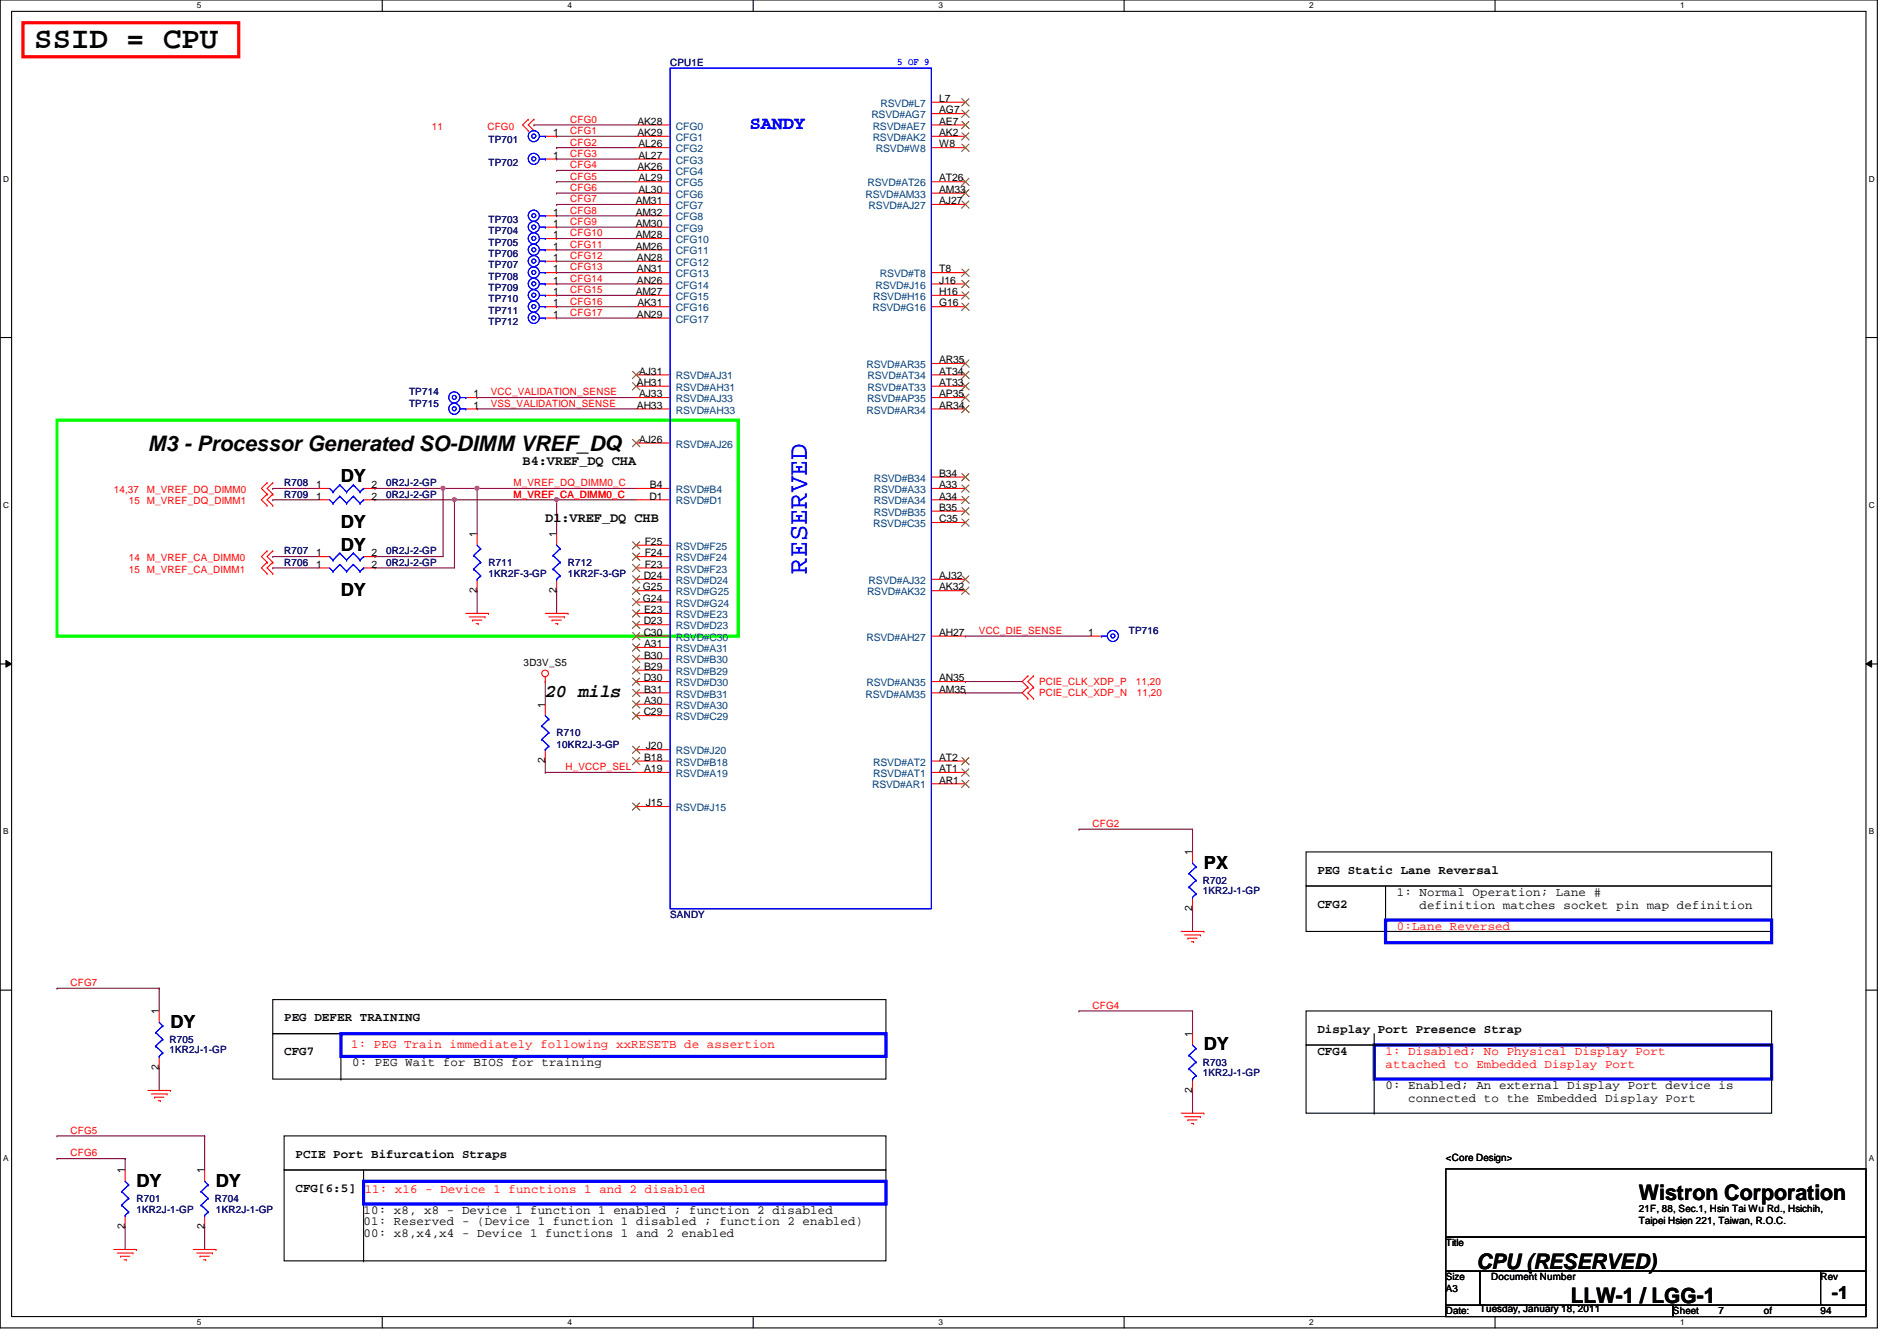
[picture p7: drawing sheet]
<svg xmlns="http://www.w3.org/2000/svg" width="297mm" height="210mm" viewBox="0 0 297 210" stroke-linecap="round" stroke-linejoin="round" font-family="sans-serif">
<path d="M0 0h294v207.9h-294zM1.8 1.8h290.4v204.3h-290.4z" fill="none" stroke="#000" stroke-width=".17"/>
<g fill="#fff">
<path d="M30.8 .2h.7v1.4h-.7z"/>
<path d="M30.8 206.2h.7v1.4h-.7z"/>
</g>
<path d="M59.9 0v1.8M59.9 206.1v1.8" fill="none" stroke="#000" stroke-width=".17"/>
<g fill="#fff">
<path d="M88.9 .2h.6v1.4h-.6z"/>
<path d="M88.9 206.2h.6v1.4h-.6z"/>
</g>
<path d="M117.9 0v1.8M117.9 206.1v1.8" fill="none" stroke="#000" stroke-width=".17"/>
<g fill="#fff">
<path d="M146.9 .2h.7v1.4h-.7z"/>
<path d="M146.9 206.2h.7v1.4h-.7z"/>
</g>
<path d="M176 0v1.8M176 206.1v1.8" fill="none" stroke="#000" stroke-width=".17"/>
<g fill="#fff">
<path d="M205 .2h.7v1.4h-.7z"/>
<path d="M205 206.2h.7v1.4h-.7z"/>
</g>
<path d="M234.1 0v1.8M234.1 206.1v1.8" fill="none" stroke="#000" stroke-width=".17"/>
<g fill="#fff">
<path d="M263.1 .2h.7v1.4h-.7z"/>
<path d="M263.1 206.2h.7v1.4h-.7z"/>
<path d="M.5 27.3h.9v1.4h-.9z"/>
<path d="M292.6 27.3h.9v1.4h-.9z"/>
<path d="M.5 78.4h.9v1.4h-.9z"/>
<path d="M292.6 78.4h.9v1.4h-.9z"/>
</g>
<path d="M0 52.8h1.8M292.2 52.8h1.8" fill="none" stroke="#000" stroke-width=".17"/>
<g fill="#fff">
<path d="M.5 129.5h.8v1.4h-.8z"/>
<path d="M292.6 129.5h.9v1.4h-.9z"/>
</g>
<path d="M0 103.9h1.8M292.2 103.9h1.8" fill="none" stroke="#000" stroke-width=".17"/>
<path d="M.9 103.4l.9 .5-.9 .5zM292.2 103.9l.9-.5v1z" fill="#000"/>
<path d="M.9 103.4l.9 .5-.9 .5zM292.2 103.9l.9-.5v1z" fill="none" stroke="#000" stroke-width=".16"/>
<g fill="#fff">
<path d="M.5 180.5h.8v1.4h-.8z"/>
<path d="M292.6 180.5h.9v1.4h-.9z"/>
</g>
<path d="M0 155h1.8M292.2 155h1.8" fill="none" stroke="#000" stroke-width=".17"/>
<g fill="none" stroke="#800040" stroke-width=".17">
<path d="M83.6 19.6h.1M83.6 19.6h16M87.2 24.9h.1M87.2 26.7h.1M87.2 21.3h.1M87.2 23.1h.1M87.2 28.4h.1M87.2 30.2h.1M87.2 32h.1M87.2 35.6h.1M87.2 37.3h.1M87.2 33.8h.1"/>
<path d="M87.2 39.1h.1M87.2 24.9h12.4M87.2 26.7h12.4M87.2 21.3h12.4M87.2 23.1h12.4M87.2 28.4h12.4M87.2 30.2h12.4M87.2 32h12.4M87.2 35.6h12.4M87.2 37.3h12.4M87.2 33.8h12.4M87.2 39.1h12.4"/>
<path d="M87.2 40.9h.1M87.2 42.7h.1M87.2 46.2h.1M87.2 48h.1M87.2 44.4h.1M87.2 49.8h.1M87.2 40.9h12.4M87.2 42.7h12.4M87.2 46.2h12.4M87.2 48h12.4M87.2 44.4h12.4M87.2 49.8h12.4"/>
<path d="M74.7 76.5h.1M74.7 76.5v7.1M151.2 106.7h.1M151.2 108.5h.1M151.2 106.7h8.9M151.2 108.5h8.9M168.9 129.8h.1M168.9 129.8h17.8M186.7 129.8h.1M186.7 129.8v3.5M8.9 154.7h.1M8.9 154.7h16"/>
<path d="M24.9 154.7h.1M24.9 154.7v3.5M186.7 142.2h.1M186.7 142.2v3.6M8.9 177.8h.1M8.9 177.8h23.1M24.9 167.1h.1M24.9 167.1v3.6M32 177.8h.1M32 177.8v5.3M8.9 181.4h.1M8.9 181.4h10.7"/>
<path d="M19.6 181.4h.1M19.6 192h.1M19.6 181.4v1.7M19.6 192v3.6M32 192h.1M32 192v3.6"/>
</g>
<circle cx="74.7" cy="76.4" r=".32" fill="#f0f"/>
<circle cx="74.7" cy="76.4" r=".32" fill="none" stroke="#f0f" stroke-width=".17"/>
<path d="M74.7 76.5h.1M74.7 76.5h24.9M87.2 78.2h.1M87.2 78.2v5.4M87.2 78.2h12.4" fill="none" stroke="#800040" stroke-width=".17"/>
<circle cx="87.1" cy="78.2" r=".32" fill="#f0f"/>
<circle cx="87.1" cy="78.2" r=".32" fill="none" stroke="#f0f" stroke-width=".17"/>
<g fill="none" stroke="#800040" stroke-width=".17">
<path d="M42.7 76.5h.1M42.7 78.2h.1M42.7 76.5h7.1M42.7 78.2h7.1M71.2 78.2h.1M71.2 78.2h16M74.7 92.5h.1M74.7 92.5v3.5M87.2 92.5h.1M87.2 92.5v3.5M168.9 158.2h.1M168.9 158.2h17.8"/>
<path d="M186.7 158.2h.1M186.7 158.2v3.6M186.7 170.7h.1M186.7 170.7v3.5"/>
</g>
<circle cx="71.1" cy="78.2" r=".32" fill="#f0f"/>
<circle cx="71.1" cy="78.2" r=".32" fill="none" stroke="#f0f" stroke-width=".17"/>
<path d="M69.4 76.5h.1M69.4 76.5h5.3" fill="none" stroke="#800040" stroke-width=".17"/>
<circle cx="69.4" cy="76.4" r=".32" fill="#f0f"/>
<circle cx="69.4" cy="76.4" r=".32" fill="none" stroke="#f0f" stroke-width=".17"/>
<g fill="none" stroke="#800040" stroke-width=".17">
<path d="M58.7 78.2h.1M58.7 76.5h.1M58.7 78.2h12.5M58.7 76.5h10.7M69.4 76.5h.1M69.4 76.5v10.6h-10.7M71.2 78.2h.1M71.2 78.2v10.7h-12.5M74.7 62.2h.1M74.7 64h.1M74.7 62.2h24.9M74.7 64h24.9"/>
<path d="M42.7 88.9h.1M42.7 87.1h.1M42.7 87.1h7.1M42.7 88.9h7.1M58.7 87.1h.1M58.7 88.9h.1M151.2 99.6h.1M151.2 99.6h19.5M85.4 119.1h.1M85.4 106.7h.1M85.4 106.7v3.5M85.4 119.1v1.8"/>
<path d="M85.4 120.9h.1M85.4 120.9h14.2"/>
</g>
<g fill="none" stroke="#f00" stroke-width=".17">
<path d="M82.7 18.7h.1M82.7 18.7l-.9 .9 .9 .8M83.6 18.7h.1M83.6 18.7l-.9 .9 .9 .8M99.6 19.6h5.3M145.8 19.6h5.4M145.8 16h5.4M145.8 17.8h5.4M82.7 20.4h.1M83.6 20.4h.1M85.4 33.8h1.8M85.4 24.9h1.8"/>
<path d="M85.4 39.1h1.8M85.4 35.6h1.8M85.4 37.3h1.8M85.4 21.3h1.8M99.6 33.8h5.3M99.6 24.9h5.3M99.6 39.1h5.3M99.6 35.6h5.3M99.6 37.3h5.3M99.6 21.3h5.3M99.6 23.1h5.3M99.6 26.7h5.3"/>
<path d="M99.6 28.4h5.3M99.6 30.2h5.3M99.6 32h5.3M145.8 21.3h5.4M145.8 23.1h5.4M145.8 28.4h5.4M145.8 30.2h5.4M145.8 32h5.4M85.4 42.7h1.8M85.4 48h1.8M85.4 49.8h1.8M85.4 40.9h1.8"/>
<path d="M85.4 44.4h1.8M85.4 46.2h1.8M99.6 42.7h5.3M99.6 48h5.3M99.6 49.8h5.3M99.6 40.9h5.3M99.6 44.4h5.3M99.6 46.2h5.3M99.6 58.7h5.3M145.8 42.7h5.4M145.8 48h5.4M145.8 44.4h5.4"/>
<path d="M145.8 46.2h5.4M145.8 58.7h5.4M145.8 56.9h5.4M41.8 75.6h.1M41.8 77.3h.1M41.8 79.1h.1M41.8 75.6l-.9 .9 .9 .8M41.8 77.3l-.9 .9 .9 .9M42.7 75.6h.1M42.7 77.3h.1M42.7 79.1h.1M42.7 75.6l-.9 .9 .9 .8"/>
<path d="M42.7 77.3l-.9 .9 .9 .9M49.8 76.5h1.8M49.8 78.2h1.8M56.9 76.5h1.8M56.9 78.2h1.8M72.9 64h1.8M72.9 62.2h1.8M99.6 64h5.3M99.6 62.2h5.3M99.6 76.5h5.3M99.6 60.5h5.3M99.6 78.2h5.3"/>
<path d="M99.6 69.3h5.3M145.8 64h5.4M145.8 62.2h5.4M145.8 76.5h5.4M145.8 60.5h5.4M145.8 74.7h5.4M145.8 78.2h5.4M41.8 86.2h.1M41.8 88h.1M41.8 89.8h.1M41.8 86.2l-.9 .9 .9 .9M41.8 88l-.9 .9 .9 .9"/>
<path d="M42.7 86.2h.1M42.7 88h.1M42.7 89.8h.1M42.7 86.2l-.9 .9 .9 .9M42.7 88l-.9 .9 .9 .9M49.8 88.9h1.8M49.8 87.1h1.8M56.9 88.9h1.8M56.9 87.1h1.8M72.9 96h3.6M73.5 96.6h2.4M74 97.1h.1"/>
<path d="M74 97.1h1.4M74.5 97.6h.4M74.7 83.6v1.7M74.7 90.7v1.8M74.9 97.6h.1M75.9 96.6h.1M76.5 96h.1M85.4 96h3.5M85.9 96.6h2.5M86.4 97.1h.1M86.4 97.1h1.5M87 97.6h.3"/>
<path d="M87.2 83.6v1.7M87.2 90.7v1.8M87.3 97.6h.1M88.4 96.6h.1M88.9 96h.1M99.6 96h5.3M99.6 99.6h5.3M99.6 88.9h5.3M99.6 90.7h5.3M99.6 92.5h5.3M99.6 97.8h5.3M99.6 85.3h5.3"/>
<path d="M99.6 87.1h5.3M99.6 94.2h5.3M145.8 99.6h5.4M145.8 80h5.4M145.8 81.8h5.4M145.8 90.7h5.4M145.8 92.5h5.4M170.7 99.6h1.8M85.4 106.7h.1M85.4 106v.7M85.4 110.2v1.8M85.4 117.3v1.8"/>
<path d="M99.6 119.1h5.3M99.6 101.3h5.3M99.6 103.1h5.3M99.6 106.7h5.3M99.6 104.9h5.3M99.6 110.2h5.3M99.6 108.5h5.3M99.6 112h5.3M99.6 117.3h5.3M145.8 119.1h5.4M145.8 106.7h5.4M145.8 108.5h5.4"/>
<path d="M160.9 105.8h.1M160.9 107.6h.1M160.9 109.3h.1M160.9 105.8l-.8 .9 .8 .9M160.9 107.6l-.8 .9 .8 .8M161.8 107.6h.1M161.8 105.8h.1M161.8 109.3h.1M161.8 105.8l-.9 .9 .9 .9M161.8 107.6l-.9 .9 .9 .8M99.6 120.9h5.3M99.6 126.2h5.3"/>
<path d="M145.8 120.9h5.4M145.8 122.7h5.4M186.7 133.3v1.8M24.9 158.2v1.8M185 145.8h3.5M185.5 146.3h2.5M186 146.9h.1M186 146.9h1.4M186.6 147.4h.3M186.7 140.5v1.7M186.9 147.4h.1M188 146.3h.1"/>
<path d="M188.5 145.8h.1M23.2 170.7h3.5M23.7 171.2h2.5M24.2 171.7h.1M24.2 171.7h1.5M24.8 172.3h.3M24.9 165.4v1.7M25.1 172.3h.1M26.2 171.2h.1M26.7 170.7h.1M185 174.2h3.5M185.5 174.8h2.5"/>
<path d="M186 175.3h.1M186 175.3h1.4M186.6 175.9h.3M186.7 161.8v1.8M186.7 168.9v1.8M186.9 175.9h.1M188 174.8h.1M188.5 174.2h.1M17.8 195.6h3.6M18.4 196.1h2.4M18.9 196.6h.1M18.9 196.6h1.4"/>
<path d="M19.4 197.2h.4M19.6 183.1v1.8M19.6 190.2v1.8M19.8 197.2h.1M20.8 196.1h.1M21.4 195.6h.1M30.3 195.6h3.5M30.8 196.1h2.5M31.3 196.6h.1M31.3 196.6h1.5M31.9 197.2h.3M32 183.1v1.8"/>
<path d="M32 190.2v1.8M32.2 197.2h.1M33.3 196.1h.1M33.8 195.6h.1"/>
<circle cx="85.4" cy="105.4" r=".52"/>
</g>
<g fill="none" stroke="#000" stroke-width=".17">
<path d="M204.5 138.7h72.9v7.1h-72.9zM204.5 133.3h72.9v5.4h-72.9zM217 138.7v7.1M42.7 156.5h96v5.3h-96zM204.5 158.2h72.9v5.4h-72.9zM217 145.8h.1M42.7 161.8h96v7.1h-96zM44.5 177.8h94.2v5.3h-94.2zM53.4 168.9h.1M53.4 161.8v7.1M204.5 163.6h72.9v10.6h-72.9zM215.2 174.2h.1"/>
<path d="M215.2 161.8v12.4M44.5 183.1h94.2v14.3h-94.2zM56.9 197.4h.1M56.9 183.1v14.3M226.4 183h65.8v10.6h-65.8zM226.4 193.6h65.8v5.4h-65.8zM226.4 199h5.3v5.3h-5.3zM231.7 199h53.4v5.3h-53.4zM285.1 199h7.1v5.3h-7.1zM226.4 204.3h35.6v1.8h-35.6zM262 204.3h30.2v1.8h-30.2z"/>
</g>
<path d="M3.6 3.6h33.8v5.3h-33.8z" fill="none" stroke="#f00" stroke-width=".51"/>
<path d="M217 144h60.4v3.6h-60.4zM53.4 161.8h85.3v3.6h-85.3zM215.2 163.6h62.2v5.3h-62.2zM56.9 184.9h81.8v3.6h-81.8z" fill="none" stroke="#00f" stroke-width=".51"/>
<path d="M8.9 65.8h106.7v33.8h-106.7z" fill="none" stroke="#0f0" stroke-width=".51"/>
<g fill="none" stroke="#00f" stroke-width=".17">
<path d="M104.9 10.7h40.9v131.5h-40.9zM84.5 33.8h.9M84.5 24.9h.9M84.5 39.1h.9M84.5 35.6h.9M84.5 37.3h.9M84.5 21.3h.9M85.4 33.8h.1M85.4 24.9h.1M85.4 39.1h.1M85.4 35.6h.1M85.4 37.3h.1"/>
<path d="M85.4 21.3h.1M84.5 42.7h.9M84.5 48h.9M84.5 49.8h.9M84.5 46.2h.9M84.5 44.4h.9M84.5 40.9h.9M85.4 42.7h.1M85.4 48h.1M85.4 49.8h.1M85.4 46.2h.1M85.4 44.4h.1"/>
<path d="M85.4 40.9h.1M51.6 76.5l.6 .5M51.6 78.2l.6 .6M52.2 77h.1M52.2 78.8h.1M53.2 75.9h.1M53.2 77.7h.1M53.2 75.9l-1 1.1M53.2 75.9l1.1 1.1M53.2 77.7l-1 1.1M53.2 77.7l1.1 1.1M54.3 77h.1"/>
<path d="M54.3 78.8h.1M55.3 75.9h.1M55.3 77.7h.1M55.3 75.9l-1 1.1M55.3 75.9l1.1 1.1M55.3 77.7l-1 1.1M55.3 77.7l1.1 1.1M56.4 77h.1M56.4 78.8h.1M56.9 76.5h.1M56.9 78.2h.1M56.9 76.5l-.5 .5"/>
<path d="M56.9 78.2l-.5 .6M72 64h.9M72 62.2h.9M72.9 64h.1M72.9 62.2h.1M51.6 88.9l.6 .6M51.6 87.1l.6 .6M52.2 89.5h.1M52.2 87.7h.1M53.2 88.3h.1M53.2 86.6h.1M53.2 88.3l-1 1.2"/>
<path d="M53.2 88.3l1.1 1.2M53.2 86.6l-1 1.1M53.2 86.6l1.1 1.1M54.3 89.5h.1M54.3 87.7h.1M55.3 88.3h.1M55.3 86.6h.1M55.3 88.3l-1 1.2M55.3 88.3l1.1 1.2M55.3 86.6l-1 1.1M55.3 86.6l1.1 1.1M56.4 89.5h.1"/>
<path d="M56.4 87.7h.1M56.9 88.9h.1M56.9 87.1h.1M56.9 88.9l-.5 .6M56.9 87.1l-.5 .6M74.2 87h.1M74.2 89.1h.1M74.2 87l1.1 1M74.2 89.1l1.1 1M74.7 90.7h.1M74.7 85.3l.6 .6M75.3 85.9h.1"/>
<path d="M75.3 88h.1M75.3 90.1h.1M75.3 85.9l-1.1 1.1M75.3 88l-1.1 1.1M75.3 90.1l-.6 .6M86.6 87h.1M86.6 89.1h.1M86.6 87l1.1 1M86.6 89.1l1.1 1M87.2 90.7h.1M87.2 85.3l.5 .6M87.7 85.9h.1"/>
<path d="M87.7 88h.1M87.7 90.1h.1M87.7 85.9l-1.1 1.1M87.7 88l-1.1 1.1M87.7 90.1l-.5 .6M172.5 99.6h.1M172.5 99.6h.9M84.8 113.6h.1M84.8 115.7h.1M84.8 113.6l1.1 1.1M84.8 115.7l1.1 1.1M85.4 117.3h.1"/>
<path d="M85.4 112l.5 .6M85.9 112.6h.1M85.9 114.7h.1M85.9 116.8h.1M85.9 112.6l-1.1 1M85.9 114.7l-1.1 1M85.9 116.8l-.5 .5M186.2 136.7h.1M186.2 138.9h.1M186.2 136.7l1.1 1.1M186.2 138.9l1.1 1M186.7 135.1l.6 .6"/>
<path d="M187.3 135.7h.1M187.3 137.8h.1M187.3 139.9h.1M187.3 135.7l-1.1 1M187.3 137.8l-1.1 1.1M187.3 139.9l-.6 .6M186.7 140.5h.1M24.4 161.6h.1M24.4 163.7h.1M24.4 161.6l1.1 1.1M24.4 163.7l1.1 1.1M24.9 165.4h.1"/>
<path d="M24.9 160l.6 .6M25.5 160.6h.1M25.5 162.7h.1M25.5 164.8h.1M25.5 160.6l-1.1 1M25.5 162.7l-1.1 1M25.5 164.8l-.6 .6M186.2 165.2h.1M186.2 167.3h.1M186.2 165.2l1.1 1M186.2 167.3l1.1 1.1M186.7 168.9h.1"/>
<path d="M186.7 163.6l.6 .5M187.3 164.1h.1M187.3 166.2h.1M187.3 168.4h.1M187.3 164.1l-1.1 1.1M187.3 166.2l-1.1 1.1M187.3 168.4l-.6 .5M19 186.5h.1M19 188.6h.1M19 186.5l1.1 1.1M19 188.6l1.1 1.1M19.6 190.2h.1"/>
<path d="M19.6 184.9l.5 .6M20.1 185.5h.1M20.1 187.6h.1M20.1 189.7h.1M20.1 185.5l-1.1 1M20.1 187.6l-1.1 1M20.1 189.7l-.5 .5M31.5 186.5h.1M31.5 188.6h.1M31.5 186.5l1.1 1.1M31.5 188.6l1.1 1.1M32 190.2h.1"/>
<path d="M32 184.9l.6 .6M32.6 185.5h.1M32.6 187.6h.1M32.6 189.7h.1M32.6 185.5l-1.1 1M32.6 187.6l-1.1 1M32.6 189.7l-.6 .5"/>
<circle cx="83.6" cy="35.5" r=".32"/>
<circle cx="83.6" cy="24.9" r=".32"/>
<circle cx="83.6" cy="39.1" r=".32"/>
<circle cx="83.6" cy="33.8" r=".32"/>
<circle cx="83.6" cy="37.3" r=".32"/>
<circle cx="83.6" cy="21.3" r=".32"/>
<circle cx="83.6" cy="24.9" r=".87"/>
<circle cx="83.6" cy="21.3" r=".87"/>
<circle cx="83.6" cy="35.5" r=".87"/>
<circle cx="83.6" cy="33.8" r=".87"/>
<circle cx="83.6" cy="37.3" r=".87"/>
<circle cx="83.6" cy="39.1" r=".87"/>
<circle cx="83.6" cy="40.9" r=".32"/>
<circle cx="83.6" cy="44.4" r=".32"/>
<circle cx="83.6" cy="46.2" r=".32"/>
<circle cx="83.6" cy="49.8" r=".32"/>
<circle cx="83.6" cy="48" r=".32"/>
<circle cx="83.6" cy="42.6" r=".32"/>
<circle cx="83.6" cy="44.4" r=".87"/>
<circle cx="83.6" cy="48" r=".87"/>
<circle cx="83.6" cy="42.6" r=".87"/>
<circle cx="83.6" cy="49.8" r=".87"/>
<circle cx="83.6" cy="46.2" r=".87"/>
<circle cx="83.6" cy="40.9" r=".87"/>
<circle cx="71.1" cy="62.2" r=".32"/>
<circle cx="71.1" cy="64" r=".32"/>
<circle cx="71.1" cy="62.2" r=".87"/>
<circle cx="71.1" cy="64" r=".87"/>
<circle cx="174.3" cy="99.5" r=".32"/>
<circle cx="174.3" cy="99.5" r=".87"/>
</g>
<g fill="none" stroke="#804000" stroke-width=".16">
<path d="M150.6 19l1.2 1.2M150.6 15.5l1.2 1.1M150.6 17.2l1.2 1.2M151.7 19l-1.1 1.2M151.7 15.5l-1.1 1.1M151.7 17.2l-1.1 1.2M150.6 29.7l1.2 1.1M150.6 31.5l1.2 1.1M150.6 20.8l1.2 1.1M150.6 22.6l1.2 1.1M150.6 27.9l1.2 1.1M151.7 29.7l-1.1 1.1"/>
<path d="M151.7 31.5l-1.1 1.1M151.7 20.8l-1.1 1.1M151.7 22.6l-1.1 1.1M151.7 27.9l-1.1 1.1M99.1 58.1l1.1 1.2M99.1 59.9l1.1 1.1M100.2 58.1l-1.2 1.2M100.2 59.9l-1.2 1.1M150.6 43.9l1.2 1.1M150.6 58.1l1.2 1.2M150.6 45.7l1.2 1.1M150.6 47.5l1.2 1.1"/>
<path d="M150.6 56.3l1.2 1.2M150.6 59.9l1.2 1.1M150.6 42.1l1.2 1.2M151.7 43.9l-1.1 1.1M151.7 58.1l-1.1 1.2M151.7 45.7l-1.1 1.1M151.7 47.5l-1.1 1.1M151.7 56.3l-1.1 1.2M151.7 59.9l-1.1 1.1M151.7 42.1l-1.1 1.2M99.1 68.8l1.1 1.1M100.2 68.8l-1.2 1.1"/>
<path d="M150.6 63.5l1.2 1.1M150.6 74.1l1.2 1.2M150.6 75.9l1.2 1.1M150.6 77.7l1.2 1.1M150.6 79.5l1.2 1.1M150.6 61.7l1.2 1.1M151.7 63.5l-1.1 1.1M151.7 74.1l-1.1 1.2M151.7 75.9l-1.1 1.1M151.7 77.7l-1.1 1.1M151.7 79.5l-1.1 1.1M151.7 61.7l-1.1 1.1"/>
<path d="M99.1 99l1.1 1.2M99.1 97.2l1.1 1.2M99.1 84.8l1.1 1.1M99.1 86.6l1.1 1.1M99.1 90.1l1.1 1.2M99.1 91.9l1.1 1.1M99.1 93.7l1.1 1.1M99.1 95.5l1.1 1.1M99.1 88.3l1.1 1.2M100.2 95.5l-1.2 1.1M100.2 97.2l-1.2 1.2M100.2 99l-1.2 1.2"/>
<path d="M100.2 84.8l-1.2 1.1M100.2 86.6l-1.2 1.1M100.2 90.1l-1.2 1.2M100.2 91.9l-1.2 1.1M100.2 93.7l-1.2 1.1M100.2 88.3l-1.2 1.2M150.6 81.2l1.2 1.2M150.6 90.1l1.2 1.2M150.6 91.9l1.2 1.1M151.7 81.2l-1.1 1.2M151.7 90.1l-1.1 1.2M151.7 91.9l-1.1 1.1"/>
<path d="M99.1 100.8l1.1 1.1M99.1 102.6l1.1 1.1M99.1 106.1l1.1 1.2M99.1 104.4l1.1 1.1M99.1 109.7l1.1 1.1M99.1 107.9l1.1 1.2M99.1 111.5l1.1 1.1M99.1 116.8l1.1 1.1M99.1 118.6l1.1 1.1M100.2 111.5l-1.2 1.1M100.2 100.8l-1.2 1.1M100.2 102.6l-1.2 1.1"/>
<path d="M100.2 106.1l-1.2 1.2M100.2 104.4l-1.2 1.1M100.2 109.7l-1.2 1.1M100.2 107.9l-1.2 1.2M100.2 116.8l-1.2 1.1M100.2 118.6l-1.2 1.1M150.6 118.6l1.2 1.1M151.7 118.6l-1.1 1.1M99.1 125.7l1.1 1.1M100.2 125.7l-1.2 1.1M150.6 120.4l1.2 1.1M150.6 122.1l1.2 1.2"/>
<path d="M151.7 120.4l-1.1 1.1M151.7 122.1l-1.1 1.2"/>
</g>
<circle cx="74.7" cy="76.4" r=".32" fill="#f0f"/>
<circle cx="74.7" cy="76.4" r=".32" fill="none" stroke="#f0f" stroke-width=".17"/>
<circle cx="87.1" cy="78.2" r=".32" fill="#f0f"/>
<circle cx="87.1" cy="78.2" r=".32" fill="none" stroke="#f0f" stroke-width=".17"/>
<circle cx="71.1" cy="78.2" r=".32" fill="#f0f"/>
<circle cx="71.1" cy="78.2" r=".32" fill="none" stroke="#f0f" stroke-width=".17"/>
<circle cx="69.4" cy="76.4" r=".32" fill="#f0f"/>
<circle cx="69.4" cy="76.4" r=".32" fill="none" stroke="#f0f" stroke-width=".17"/>
<text font-size="4.8" x="5.4" y="7.6">SSID = CPU</text>
<text font-size="4.2" fill="#00f" x="126.3" y="89.8" transform="rotate(-90 126.3 89.8)">RESERVED</text>
<g font-size="3.3">
<text x="23.2" y="70.6">M3 - Processor Generated SO-DIMM VREF_DQ</text>
<text x="256.6" y="187.9">Wistron Corporation</text>
<text x="231.2" y="198.6">CPU (RESERVED)</text>
<text x="246" y="203.9">LLW-1 / LGG-1</text>
</g>
<text font-size="2.8" fill="#00f" x="117.4" y="20.2">SANDY</text>
<g font-size="2.8">
<text x="53.4" y="75.5">DY</text>
<text x="53.4" y="82.6">DY</text>
<text x="53.4" y="86.2">DY</text>
<text x="53.4" y="93.3">DY</text>
<text x="85.4" y="109.1">20 mils</text>
<text x="188.5" y="136">PX</text>
<text x="26.7" y="160.9">DY</text>
<text x="188.5" y="164.4">DY</text>
<text x="21.4" y="185.8">DY</text>
<text x="33.8" y="185.8">DY</text>
<text x="286.8" y="203.4">-1</text>
</g>
<g font-size="2.1">
<text x="81.8" y="72.9">B4:VREF_DQ CHA</text>
<text x="85.4" y="81.7">D1:VREF_DQ CHB</text>
</g>
<g font-size="1.9">
<text x="206.3" y="136.7">PEG Static Lane Reversal</text>
<text x="206.3" y="142.1">CFG2</text>
<text x="218.7" y="140.2">1: Normal Operation; Lane #</text>
<text x="222.3" y="142.3">definition matches socket pin map definition</text>
<text x="44.5" y="159.9">PEG DEFER TRAINING</text>
<text x="206.3" y="161.6">Display Port Presence Strap</text>
<text x="44.5" y="165.2">CFG7</text>
<text x="55.2" y="166.9">0: PEG Wait for BIOS for training</text>
<text x="206.3" y="165.2">CFG4</text>
<text x="217" y="170.4">0: Enabled; An external Display Port device is</text>
<text x="220.5" y="172.5">connected to the Embedded Display Port</text>
<text x="46.3" y="181.2">PCIE Port Bifurcation Straps</text>
<text x="46.3" y="186.5">CFG[6:5]</text>
<text x="56.9" y="190">10: x8, x8 - Device 1 function 1 enabled ; function 2 disabled</text>
<text x="56.9" y="191.8">01: Reserved - (Device 1 function 1 disabled ; function 2 enabled)</text>
<text x="56.9" y="193.5">00: x8,x4,x4 - Device 1 functions 1 and 2 enabled</text>
</g>
<g font-size="1.9" fill="#f00">
<text x="218.7" y="145.5">0:Lane Reversed</text>
<text x="55" y="164">1: PEG Train immediately following xxRESETB de assertion</text>
<text x="217" y="165.1">1: Disabled; No Physical Display Port</text>
<text x="217" y="167.2">attached to Embedded Display Port</text>
<text x="57.1" y="186.8">11: x16 - Device 1 functions 1 and 2 disabled</text>
</g>
<g font-size="1.6" fill="#000080">
<text x="104.9" y="10.3">CPU1E</text>
<text x="76.5" y="22.4">TP701</text>
<text x="76.5" y="26">TP702</text>
<text x="76.5" y="34.9">TP703</text>
<text x="76.5" y="40.2">TP706</text>
<text x="76.5" y="36.7">TP704</text>
<text x="76.5" y="38.4">TP705</text>
<text x="76.5" y="42">TP707</text>
<text x="76.5" y="43.8">TP708</text>
<text x="76.5" y="47.3">TP710</text>
<text x="76.5" y="45.6">TP709</text>
<text x="76.5" y="49.1">TP711</text>
<text x="76.5" y="50.9">TP712</text>
<text x="64" y="63.7">TP715</text>
<text x="64" y="61.9">TP714</text>
<text x="44.5" y="76.1">R708</text>
<text x="44.5" y="77.9">R709</text>
<text x="60.5" y="76.1">0R2J-2-GP</text>
<text x="60.5" y="77.9">0R2J-2-GP</text>
<text x="44.5" y="88.6">R706</text>
<text x="44.5" y="86.8">R707</text>
<text x="60.5" y="88.6">0R2J-2-GP</text>
<text x="60.5" y="86.8">0R2J-2-GP</text>
<text x="76.5" y="88.6">R711</text>
<text x="88.9" y="88.6">R712</text>
<text x="76.5" y="90.3">1KR2F-3-GP</text>
<text x="88.9" y="90.3">1KR2F-3-GP</text>
<text x="176.8" y="99.2">TP716</text>
<text x="87.2" y="115.2">R710</text>
<text x="87.2" y="117">10KR2J-3-GP</text>
<text x="104.9" y="143.7">SANDY</text>
<text x="188.3" y="138.3">R702</text>
<text x="188.3" y="140">1KR2J-1-GP</text>
<text x="26.5" y="163.2">R705</text>
<text x="26.5" y="164.8">1KR2J-1-GP</text>
<text x="188.3" y="166.8">R703</text>
<text x="188.3" y="168.4">1KR2J-1-GP</text>
<text x="21.4" y="188.1">R701</text>
<text x="21.4" y="189.9">1KR2J-1-GP</text>
<text x="33.7" y="188.1">R704</text>
<text x="33.8" y="189.9">1KR2J-1-GP</text>
</g>
<text font-size="1.6" fill="#00f" x="140.5" y="10.1">5 OF 9</text>
<g font-size="1.6" fill="#004080">
<text x="137.9" y="16.7">RSVD#L7</text>
<text x="105.8" y="20.3">CFG0</text>
<text x="105.8" y="22.1">CFG1</text>
<text x="105.8" y="23.8">CFG2</text>
<text x="136.4" y="18.5">RSVD#AG7</text>
<text x="136.6" y="20.3">RSVD#AE7</text>
<text x="136.6" y="22.1">RSVD#AK2</text>
<text x="137.2" y="23.8">RSVD#W8</text>
<text x="105.8" y="25.6">CFG3</text>
<text x="105.8" y="27.4">CFG4</text>
<text x="105.8" y="29.2">CFG5</text>
<text x="135.8" y="29.2">RSVD#AT26</text>
<text x="105.8" y="30.9">CFG6</text>
<text x="105.8" y="32.7">CFG7</text>
<text x="105.8" y="34.5">CFG8</text>
<text x="135.5" y="30.9">RSVD#AM33</text>
<text x="136" y="32.7">RSVD#AJ27</text>
<text x="105.8" y="36.3">CFG9</text>
<text x="105.8" y="38.1">CFG10</text>
<text x="105.8" y="39.8">CFG11</text>
<text x="105.8" y="41.6">CFG12</text>
<text x="105.8" y="43.4">CFG13</text>
<text x="105.8" y="45.2">CFG14</text>
<text x="105.8" y="46.9">CFG15</text>
<text x="136.7" y="46.9">RSVD#H16</text>
<text x="137.1" y="45.2">RSVD#J16</text>
<text x="137.8" y="43.4">RSVD#T8</text>
<text x="105.8" y="48.7">CFG16</text>
<text x="105.8" y="50.5">CFG17</text>
<text x="136.6" y="48.7">RSVD#G16</text>
<text x="105.8" y="59.4">RSVD#AJ31</text>
<text x="135.7" y="57.6">RSVD#AR35</text>
<text x="135.8" y="59.4">RSVD#AT34</text>
<text x="105.8" y="61.2">RSVD#AH31</text>
<text x="105.8" y="62.9">RSVD#AJ33</text>
<text x="105.8" y="64.7">RSVD#AH33</text>
<text x="135.7" y="64.7">RSVD#AR34</text>
<text x="135.8" y="62.9">RSVD#AP35</text>
<text x="135.8" y="61.2">RSVD#AT33</text>
<text x="105.8" y="70.1">RSVD#AJ26</text>
<text x="105.8" y="77.2">RSVD#B4</text>
<text x="136.8" y="75.4">RSVD#B34</text>
<text x="136.8" y="77.2">RSVD#A33</text>
<text x="105.8" y="79">RSVD#D1</text>
<text x="136.7" y="82.5">RSVD#C35</text>
<text x="136.8" y="79">RSVD#A34</text>
<text x="136.8" y="80.7">RSVD#B35</text>
<text x="105.8" y="86.1">RSVD#F25</text>
<text x="105.8" y="87.8">RSVD#F24</text>
<text x="105.8" y="89.6">RSVD#F23</text>
<text x="105.8" y="91.4">RSVD#D24</text>
<text x="105.8" y="93.2">RSVD#G25</text>
<text x="105.8" y="95">RSVD#G24</text>
<text x="135.8" y="93.2">RSVD#AK32</text>
<text x="136" y="91.4">RSVD#AJ32</text>
<text x="105.8" y="100.3">RSVD#C30</text>
<text x="105.8" y="98.5">RSVD#D23</text>
<text x="105.8" y="96.7">RSVD#E23</text>
<text x="135.7" y="100.3">RSVD#AH27</text>
<text x="105.8" y="102.1">RSVD#A31</text>
<text x="105.8" y="103.8">RSVD#B30</text>
<text x="105.8" y="107.4">RSVD#D30</text>
<text x="105.8" y="105.6">RSVD#B29</text>
<text x="135.7" y="107.4">RSVD#AN35</text>
<text x="105.8" y="111">RSVD#A30</text>
<text x="105.8" y="109.2">RSVD#B31</text>
<text x="105.8" y="112.7">RSVD#C29</text>
<text x="135.5" y="109.2">RSVD#AM35</text>
<text x="105.8" y="118.1">RSVD#J20</text>
<text x="105.8" y="119.8">RSVD#B18</text>
<text x="136.7" y="119.8">RSVD#AT2</text>
<text x="105.8" y="121.6">RSVD#A19</text>
<text x="136.6" y="123.4">RSVD#AR1</text>
<text x="136.7" y="121.6">RSVD#AT1</text>
<text x="105.8" y="127">RSVD#J15</text>
</g>
<g font-size="1.6">
<text x="147.1" y="16">L7</text>
<text x="147.1" y="17.7">AG7</text>
<text x="86.6" y="21.3">1</text>
<text x="99.8" y="19.5">AK28</text>
<text x="99.8" y="21.3">AK29</text>
<text x="100" y="23.1">AL26</text>
<text x="147.1" y="19.5">AE7</text>
<text x="147.1" y="21.3">AK2</text>
<text x="147.1" y="23.1">W8</text>
<text x="86.6" y="24.8">1</text>
<text x="99.8" y="26.6">AK26</text>
<text x="100" y="24.8">AL27</text>
<text x="100" y="28.4">AL29</text>
<text x="147.1" y="28.4">AT26</text>
<text x="86.6" y="33.7">1</text>
<text x="86.6" y="35.5">1</text>
<text x="99.6" y="32">AM31</text>
<text x="99.6" y="33.7">AM32</text>
<text x="99.6" y="35.5">AM30</text>
<text x="100" y="30.2">AL30</text>
<text x="147.1" y="30.2">AM33</text>
<text x="147.1" y="32">AJ27</text>
<text x="86.6" y="39.1">1</text>
<text x="86.6" y="37.3">1</text>
<text x="86.6" y="40.9">1</text>
<text x="99.6" y="37.3">AM28</text>
<text x="99.6" y="39.1">AM26</text>
<text x="99.7" y="40.9">AN28</text>
<text x="86.6" y="42.6">1</text>
<text x="86.6" y="48">1</text>
<text x="86.6" y="46.2">1</text>
<text x="86.6" y="44.4">1</text>
<text x="99.6" y="46.2">AM27</text>
<text x="99.7" y="42.6">AN31</text>
<text x="99.7" y="44.4">AN26</text>
<text x="99.8" y="48">AK31</text>
<text x="147.1" y="44.4">J16</text>
<text x="147.1" y="46.2">H16</text>
<text x="147.1" y="48">G16</text>
<text x="147.1" y="42.6">T8</text>
<text x="86.6" y="49.7">1</text>
<text x="99.7" y="49.7">AN29</text>
<text x="100.1" y="58.6">AJ31</text>
<text x="147.1" y="58.6">AT34</text>
<text x="147.1" y="56.9">AR35</text>
<text x="74.2" y="64">1</text>
<text x="74.2" y="62.2">1</text>
<text x="99.7" y="60.4">AH31</text>
<text x="99.7" y="64">AH33</text>
<text x="100.1" y="62.2">AJ33</text>
<text x="147.1" y="60.4">AT33</text>
<text x="147.1" y="64">AR34</text>
<text x="147.1" y="62.2">AP35</text>
<text x="100.1" y="69.3">AJ26</text>
<text x="49.5" y="76.4">1</text>
<text x="58.2" y="76.4">2</text>
<text x="101.8" y="76.4">B4</text>
<text x="147.1" y="74.6">B34</text>
<text x="147.1" y="76.4">A33</text>
<text x="49.5" y="78.2">1</text>
<text x="58.2" y="78.2">2</text>
<text x="101.7" y="78.2">D1</text>
<text x="147.1" y="78.2">A34</text>
<text x="147.1" y="80">B35</text>
<text x="147.1" y="81.7">C35</text>
<text x="49.5" y="88.9">1</text>
<text x="49.5" y="87.1">1</text>
<text x="58.2" y="88.9">2</text>
<text x="58.2" y="87.1">2</text>
<text x="74.7" y="84.1" transform="rotate(-90 74.7 84.1)">1</text>
<text x="87.1" y="84.1" transform="rotate(-90 87.1 84.1)">1</text>
<text x="101" y="85.3">F25</text>
<text x="101" y="87.1">F24</text>
<text x="101" y="88.9">F23</text>
<text x="74.7" y="92.8" transform="rotate(-90 74.7 92.8)">2</text>
<text x="87.1" y="92.8" transform="rotate(-90 87.1 92.8)">2</text>
<text x="100.7" y="92.4">G25</text>
<text x="100.7" y="94.2">G24</text>
<text x="100.8" y="90.6">D24</text>
<text x="100.9" y="96">E23</text>
<text x="147.1" y="90.6">AJ32</text>
<text x="147.1" y="92.4">AK32</text>
<text x="100.8" y="99.5">C30</text>
<text x="100.8" y="97.7">D23</text>
<text x="100.9" y="101.3">A31</text>
<text x="147.1" y="99.5">AH27</text>
<text x="170.4" y="99.5">1</text>
<text x="82" y="104.2">3D3V_S5</text>
<text x="100.8" y="106.6">D30</text>
<text x="100.9" y="103.1">B30</text>
<text x="100.9" y="104.9">B29</text>
<text x="147.1" y="106.6">AN35</text>
<text x="85.3" y="110.8" transform="rotate(-90 85.3 110.8)">1</text>
<text x="100.8" y="112">C29</text>
<text x="100.9" y="110.2">A30</text>
<text x="100.9" y="108.4">B31</text>
<text x="147.1" y="108.4">AM35</text>
<text x="85.3" y="119.5" transform="rotate(-90 85.3 119.5)">2</text>
<text x="100.9" y="119.1">B18</text>
<text x="101.1" y="117.3">J20</text>
<text x="147.1" y="119.1">AT2</text>
<text x="100.9" y="120.9">A19</text>
<text x="147.1" y="120.9">AT1</text>
<text x="147.1" y="122.6">AR1</text>
<text x="101.1" y="126.2">J15</text>
<text x="186.7" y="133.9" transform="rotate(-90 186.7 133.9)">1</text>
<text x="186.7" y="142.6" transform="rotate(-90 186.7 142.6)">2</text>
<text x="24.9" y="158.8" transform="rotate(-90 24.9 158.8)">1</text>
<text x="24.9" y="167.5" transform="rotate(-90 24.9 167.5)">2</text>
<text x="186.7" y="162.3" transform="rotate(-90 186.7 162.3)">1</text>
<text x="186.7" y="171" transform="rotate(-90 186.7 171)">2</text>
<text x="19.6" y="183.7" transform="rotate(-90 19.6 183.7)">1</text>
<text x="32" y="183.7" transform="rotate(-90 32 183.7)">1</text>
<text x="226.4" y="181.7">&lt;Core Design&gt;</text>
<text x="256.6" y="189.7">21F, 88, Sec.1, Hsin Tai Wu Rd., Hsichih,</text>
<text x="256.6" y="191.6">Taipei Hsien 221, Taiwan, R.O.C.</text>
<text x="19.6" y="192.4" transform="rotate(-90 19.6 192.4)">2</text>
<text x="32" y="192.4" transform="rotate(-90 32 192.4)">2</text>
<text x="226.4" y="195.1">Title</text>
<text x="226.4" y="200.4">Size</text>
<text x="226.4" y="202.2">A3</text>
<text x="233.5" y="200.4">Document Number</text>
<text x="285.1" y="200.4">Rev</text>
<text x="226.4" y="205.7">Date:</text>
<text x="231.7" y="205.4">Tuesday, January 18, 2011</text>
<text x="262" y="205.7">Sheet</text>
<text x="269.1" y="205.7">7</text>
<text x="276.2" y="205.7">of</text>
<text x="285.1" y="205.7">94</text>
</g>
<g font-size="1.6" fill="#f00">
<text x="67.6" y="20.3">11</text>
<text x="76.3" y="20.3">CFG0</text>
<text x="89.3" y="19.2">CFG0</text>
<text x="89.3" y="21">CFG1</text>
<text x="89.3" y="22.8">CFG2</text>
<text x="89.3" y="24.6">CFG3</text>
<text x="89.3" y="26.3">CFG4</text>
<text x="89.3" y="28.1">CFG5</text>
<text x="89.3" y="29.9">CFG6</text>
<text x="89.3" y="31.7">CFG7</text>
<text x="89.3" y="35.2">CFG9</text>
<text x="89.3" y="33.4">CFG8</text>
<text x="89.3" y="37">CFG10</text>
<text x="89.3" y="40.6">CFG12</text>
<text x="89.3" y="38.8">CFG11</text>
<text x="89.3" y="42.3">CFG13</text>
<text x="89.3" y="45.9">CFG15</text>
<text x="89.3" y="47.7">CFG16</text>
<text x="89.3" y="44.1">CFG14</text>
<text x="89.3" y="49.4">CFG17</text>
<text x="76.8" y="61.9">VCC_VALIDATION_SENSE</text>
<text x="76.8" y="63.7">VSS_VALIDATION_SENSE</text>
<text x="17.8" y="77.2">14,37</text>
<text x="23" y="77.2">M_VREF_DQ_DIMM0</text>
<text x="80.4" y="76.1">M_VREF_DQ_DIMM0_C</text>
<text x="80.4" y="77.9">M_VREF_CA_DIMM0_C</text>
<text x="20.1" y="79">15 M_VREF_DQ_DIMM1</text>
<text x="20.1" y="87.8">14 M_VREF_CA_DIMM0</text>
<text x="20.1" y="89.6">15 M_VREF_CA_DIMM1</text>
<text x="153.3" y="99.2">VCC_DIE_SENSE</text>
<text x="162.7" y="107.2">PCIE_CLK_XDP_P</text>
<text x="177.8" y="107.2">11,20</text>
<text x="162.7" y="109">PCIE_CLK_XDP_N</text>
<text x="178" y="109">11,20</text>
<text x="88.6" y="120.6">H_VCCP_SEL</text>
<text x="171.1" y="129.5">CFG2</text>
<text x="11" y="154.3">CFG7</text>
<text x="171.1" y="157.9">CFG4</text>
<text x="11" y="177.5">CFG5</text>
<text x="11" y="181">CFG6</text>
</g>
<g font-size="1.3">
<text x="30.8" y="1.3">5</text>
<text x="88.9" y="1.3">4</text>
<text x="146.9" y="1.3">3</text>
<text x="205" y="1.3">2</text>
<text x="263.1" y="1.3">1</text>
<text x=".5" y="28.4">D</text>
<text x="292.6" y="28.4">D</text>
<text x=".5" y="79.5">C</text>
<text x="292.6" y="79.5">C</text>
<text x=".5" y="130.6">B</text>
<text x="292.6" y="130.6">B</text>
<text x=".5" y="181.7">A</text>
<text x="292.6" y="181.7">A</text>
<text x="30.8" y="207.4">5</text>
<text x="88.9" y="207.4">4</text>
<text x="146.9" y="207.4">3</text>
<text x="205" y="207.4">2</text>
<text x="263.1" y="207.4">1</text>
</g>
</svg>
